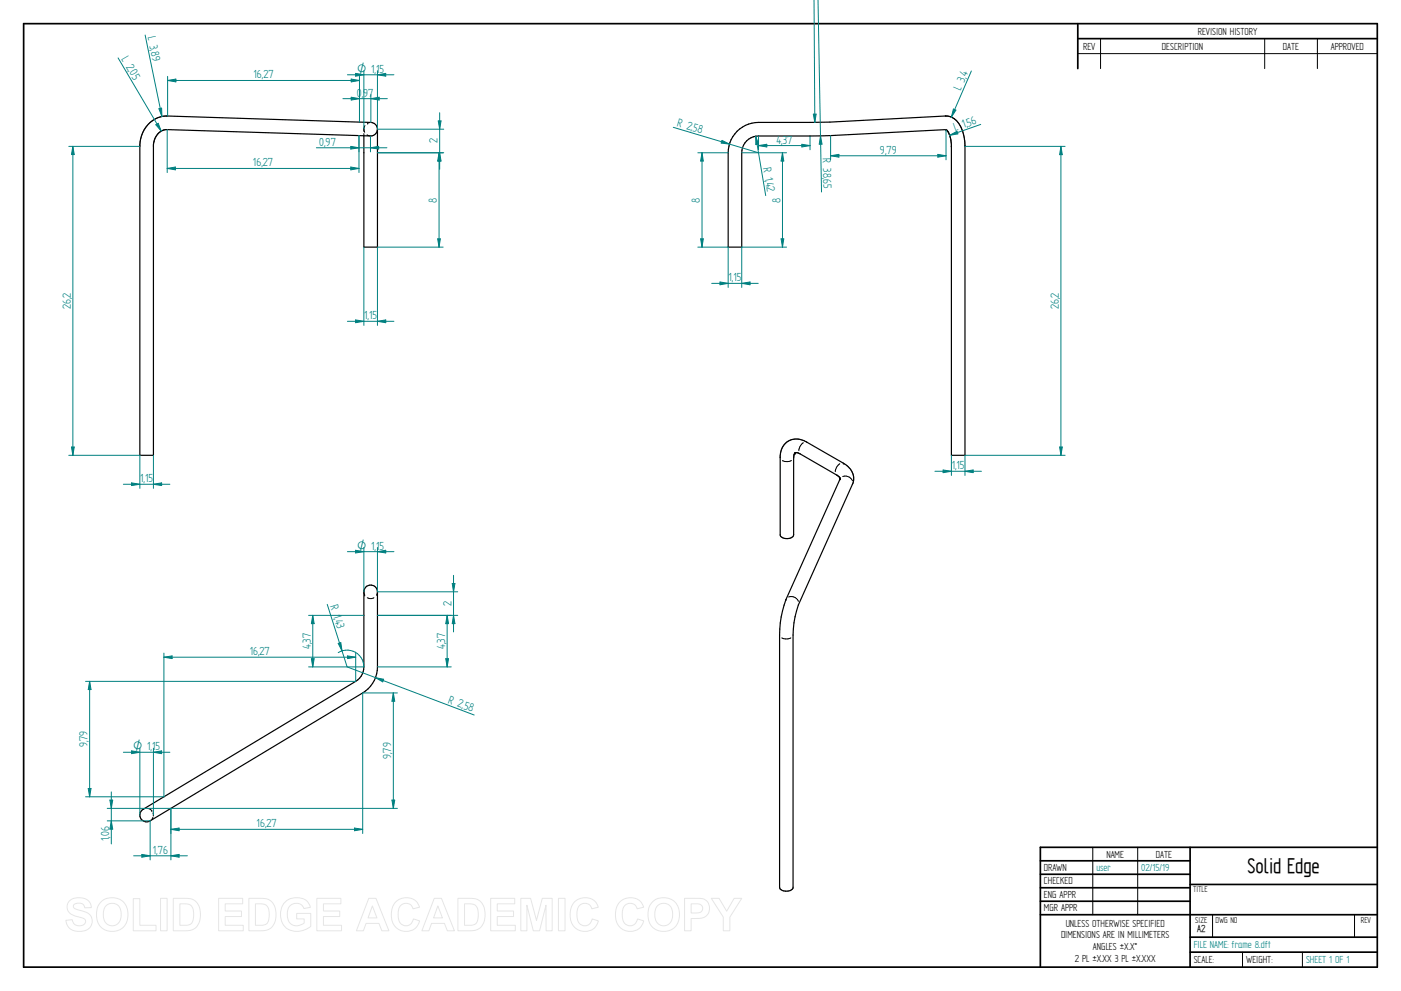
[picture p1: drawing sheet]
<svg xmlns="http://www.w3.org/2000/svg" width="594mm" height="420mm" viewBox="0 0 594 420" stroke-linecap="round" stroke-linejoin="round" font-family="sans-serif">
<g fill="none" stroke="#000" stroke-width=".72">
<path d="M10 10h574v400h-574zM457 10v19.1M457 16.4h127M504.6 359.2v50.8M584 359.2h-142.9v50.8M441.1 365h63.5M441.1 370.7h63.5M441.1 376.4h63.5M504.6 375h79.4M441.1 382.1h63.5M441.1 387.8h142.9M504.6 397.3h79.4"/>
<path d="M504.6 403.7h79.4"/>
</g>
<g fill="none" stroke="#000" stroke-width=".42">
<path d="M466.7 16.4v12.7M536.3 16.4v12.7M558.6 16.4v12.7M457 22.7h127M154.3 54.8v.9M154.3 56.6v1M154.8 53.3l-.5 1.7 .3 1.1M155.7 57.2l1.4 .5M155.9 52.2h.1M157.3 51.9l-1.4 .3M335.6 195.2l-1.6 .5-2.2-.4M340.6 187.7l-1.4 1.7-.5 1.7"/>
<path d="M356.1 196.6l-1.1 1.1-.8 2.3M357.6 196.4h.1M357.4 202a3.4 3.4 0 0 1 4.1 1.8M154.3 250.9l.3 1.4M154.6 252.3h.1M155.7 253.4l1.1 .4 1.8-.4M160.1 250.9l-.4 1.4M333.3 254.2h.1M334.4 253.1a3.2 3.2 0 0 1 4.1 1.8M331.5 270.5l1.6 .4 2.3-.4M61.6 342.8l-.9 .3M62.6 342.7l1.8 1"/>
<path d="M64 347.7l-.3 .3M64.4 343.7h.1M64.8 346.5l-.4 .8M64.9 344.6l.1 1.4M463.4 359.2v28.6M482.4 359.2v28.6M514.2 387.9v9.4M574.4 387.9v9.4M526.9 403.7v6.3M552.3 403.7v6.3"/>
</g>
<path d="M62.8 52.8l.6-.6a10.7 10.7 0 0 1 7.7-3l86.2 2.7a2.88 2.88 0 0 1 2.8 3 2.88 2.88 0 0 1-3 2.8l-86.2-2.8a5.8 5.8 0 0 0-5.4 4.4l-.4 2.1v131.6h-5.8l.1-133a14.1 14.1 0 0 1 3.4-7.2zM160.1 54.8v50h-5.8v-47.2M401.1 54.9l-48.9 2.6-30.6 .2a7.1 7.1 0 0 0-7.1 7.1v40h-5.7v-40a12.9 12.9 0 0 1 12.8-12.9l30.3-.1 48.9-2.6 2.5 .4a11.7 11.7 0 0 1 5.8 10l.1 133.4h-5.8v-131.8l-.8-4.1-1.3-2.1M401.2 55h.1M337.1 192.1l-.6 1.8v32.8a3.1 3.1 0 0 1-4.4 1.4l-1-.6-.3-.8v-33.5a7 7 0 0 1 3.9-6.4 7 7 0 0 1 7.5 .7l15.4 8.9a7.1 7.1 0 0 1 3.8 9l-22.9 51.1a39.7 39.7 0 0 0-2.2 12.7v107a3.1 3.1 0 0 1-4.5 1.4l-.9-.6-.3-.8v-107a42.9 42.9 0 0 1 2.7-15l22.9-51.2M337.2 191.9l2 .5 15.7 9.1 1.3 1.1M356.2 202.6v.1M60.1 343.5l90.7-54.6 1.7-1.4 1.5-2.7 .3-2.1v-31.8a2.88 2.88 0 0 1 2.9-2.8 2.88 2.88 0 0 1 2.9 2.8v31.8a12.7 12.7 0 0 1-6.3 11.1l-90.1 54.2a2.87 2.87 0 0 1-3.8-.6 2.87 2.87 0 0 1 .2-3.9z" fill="none" stroke="#000" stroke-width=".51"/>
<g fill="#000">
<circle cx="401.1" cy="54.9" r=".25"/>
<circle cx="401.3" cy="55" r=".25"/>
<circle cx="403.4" cy="61.9" r=".25"/>
<circle cx="337.1" cy="192.1" r=".25"/>
<circle cx="337.1" cy="192" r=".25"/>
<circle cx="337.2" cy="192" r=".25"/>
<circle cx="356.2" cy="202.8" r=".25"/>
<circle cx="356.2" cy="202.9" r=".25"/>
<circle cx="356.2" cy="202.7" r=".25"/>
<circle cx="356.3" cy="202.9" r=".25"/>
</g>
<path d="M29.2 62.1h30.1M30.9 62.1l.6 3.4h-1.2zM29.2 193h30.1" fill="none" stroke="#008080" stroke-width=".42"/>
<path d="M30.9 62.1l.6 3.4h-1.2z" fill="#008080"/>
<path d="M30.3 189.5h1.2l-.6 3.5z" fill="none" stroke="#008080" stroke-width=".42"/>
<path d="M30.3 189.5h1.2l-.6 3.5z" fill="#008080"/>
<path d="M30.9 62.1v130.9M59.3 193v14.1M65.1 193v14.1M55.8 204.7l3.5 .6-3.5 .6z" fill="none" stroke="#008080" stroke-width=".42"/>
<path d="M55.8 204.7l3.5 .6-3.5 .6z" fill="#008080"/>
<path d="M65.1 205.3l3.4-.6v1.2z" fill="none" stroke="#008080" stroke-width=".42"/>
<path d="M65.1 205.3l3.4-.6v1.2z" fill="#008080"/>
<path d="M154.3 104.8v33.2M160.1 104.8v33.2M150.8 135.6l3.5 .6-3.5 .6zM52.3 205.3h19.7" fill="none" stroke="#008080" stroke-width=".42"/>
<path d="M150.8 135.6l3.5 .6-3.5 .6z" fill="#008080"/>
<path d="M160.1 136.2l3.5-.6v1.2z" fill="none" stroke="#008080" stroke-width=".42"/>
<path d="M160.1 136.2l3.5-.6v1.2z" fill="#008080"/>
<path d="M160.1 64.8h27.8M160.1 104.8h27.8M185.6 101.3h1.1l-.5 3.5zM147.3 136.2h19.7" fill="none" stroke="#008080" stroke-width=".42"/>
<path d="M185.6 101.3h1.1l-.5 3.5z" fill="#008080"/>
<path d="M186.2 64.8l.5 3.5h-1.1z" fill="none" stroke="#008080" stroke-width=".42"/>
<path d="M186.2 64.8l.5 3.5h-1.1z" fill="#008080"/>
<path d="M160.1 54.8h28.1M160.1 64.8h28.1M186.2 64.8v40M186.4 64.8l.6 3.5h-1.2z" fill="none" stroke="#008080" stroke-width=".42"/>
<path d="M186.4 64.8l.6 3.5h-1.2z" fill="#008080"/>
<path d="M185.8 51.3h1.2l-.6 3.5z" fill="none" stroke="#008080" stroke-width=".42"/>
<path d="M185.8 51.3h1.2l-.6 3.5z" fill="#008080"/>
<path d="M154.3 30v24.8M160.1 30v24.8M160.1 31.7l3.5-.6v1.2zM186.4 47.8v24" fill="none" stroke="#008080" stroke-width=".42"/>
<path d="M160.1 31.7l3.5-.6v1.2z" fill="#008080"/>
<path d="M150.8 31.1l3.5 .6-3.5 .6z" fill="none" stroke="#008080" stroke-width=".42"/>
<path d="M150.8 31.1l3.5 .6-3.5 .6z" fill="#008080"/>
<path d="M147.3 31.7h19.7M152.2 57.5v6.9M157.1 57.7v6.7M148.8 62.1l3.4 .6-3.4 .5z" fill="none" stroke="#008080" stroke-width=".42"/>
<path d="M148.8 62.1l3.4 .6-3.4 .5z" fill="#008080"/>
<path d="M157.1 62.7l3.5-.6v1.1z" fill="none" stroke="#008080" stroke-width=".42"/>
<path d="M157.1 62.7l3.5-.6v1.1z" fill="#008080"/>
<path d="M71.1 32.4v16.8M148.9 33.5l3.5 .6-3.5 .6zM152.4 32.4v19.4M134.1 62.7h30" fill="none" stroke="#008080" stroke-width=".42"/>
<path d="M148.9 33.5l3.5 .6-3.5 .6z" fill="#008080"/>
<path d="M71.1 34.1l3.5-.6v1.2z" fill="none" stroke="#008080" stroke-width=".42"/>
<path d="M71.1 34.1l3.5-.6v1.2z" fill="#008080"/>
<path d="M71.1 34.1h81.3M152.4 40.1v11.7M157.3 40.1v11.8M157.3 41.8l3.5-.6v1.2z" fill="none" stroke="#008080" stroke-width=".42"/>
<path d="M157.3 41.8l3.5-.6v1.2z" fill="#008080"/>
<path d="M148.9 41.2l3.5 .6-3.5 .6z" fill="none" stroke="#008080" stroke-width=".42"/>
<path d="M148.9 41.2l3.5 .6-3.5 .6z" fill="#008080"/>
<path d="M70.9 54.9v18.3M145.4 41.8h18.8M152.2 57.5v15.7M70.9 71.4l3.5-.6v1.2z" fill="none" stroke="#008080" stroke-width=".42"/>
<path d="M70.9 71.4l3.5-.6v1.2z" fill="#008080"/>
<path d="M148.8 70.8l3.4 .6-3.4 .6z" fill="none" stroke="#008080" stroke-width=".42"/>
<path d="M148.8 70.8l3.4 .6-3.4 .6z" fill="#008080"/>
<path d="M50.1 24.6l18.3 31M66.1 52.9l1-.6 1.3 3.3zM70.9 71.4h81.3" fill="none" stroke="#008080" stroke-width=".42"/>
<path d="M66.1 52.9l1-.6 1.3 3.3z" fill="#008080"/>
<path d="M61.5 14.9l7.2 34.5M67.4 46.1l1.1-.3 .2 3.6z" fill="none" stroke="#008080" stroke-width=".42"/>
<path d="M67.4 46.1l1.1-.3 .2 3.6z" fill="#008080"/>
<path d="M295.9 64.8h12.9M297.7 64.8l.5 3.5h-1.1zM295.9 104.8h12.9" fill="none" stroke="#008080" stroke-width=".42"/>
<path d="M297.7 64.8l.5 3.5h-1.1z" fill="#008080"/>
<path d="M297.1 101.3h1.1l-.5 3.5z" fill="none" stroke="#008080" stroke-width=".42"/>
<path d="M297.1 101.3h1.1l-.5 3.5z" fill="#008080"/>
<path d="M297.7 64.8v40M314.5 64.8h19M314.5 104.8h19M331.2 101.3h1.2l-.6 3.5z" fill="none" stroke="#008080" stroke-width=".42"/>
<path d="M331.2 101.3h1.2l-.6 3.5z" fill="#008080"/>
<path d="M331.8 64.8l.6 3.5h-1.2z" fill="none" stroke="#008080" stroke-width=".42"/>
<path d="M331.8 64.8l.6 3.5h-1.2z" fill="#008080"/>
<path d="M320.5 57.7l4.2 25.2M320.5 57.7l1.1 3.4-1.1 .2zM331.8 64.8v40" fill="none" stroke="#008080" stroke-width=".42"/>
<path d="M320.5 57.7l1.1 3.4-1.1 .2z" fill="#008080"/>
<path d="M285.5 54l36.1 10.8M306.1 59.5l3.2 1.6-3.5-.4z" fill="none" stroke="#008080" stroke-width=".42"/>
<path d="M306.1 59.5l3.2 1.6-3.5-.4z" fill="#008080"/>
<path d="M321.6 57.7v5.8M343.5 57.7v5.8M321.6 61.7l3.6-.5v1.1z" fill="none" stroke="#008080" stroke-width=".42"/>
<path d="M321.6 61.7l3.6-.5v1.1z" fill="#008080"/>
<path d="M340 61.2l3.5 .5-3.5 .6z" fill="none" stroke="#008080" stroke-width=".42"/>
<path d="M340 61.2l3.5 .5-3.5 .6z" fill="#008080"/>
<path d="M352.2 57.5v10.3M401.1 54.9v12.9M321.6 61.7h21.9M352.2 66l3.5-.6v1.2z" fill="none" stroke="#008080" stroke-width=".42"/>
<path d="M352.2 66l3.5-.6v1.2z" fill="#008080"/>
<path d="M397.7 65.4l3.4 .6-3.4 .6z" fill="none" stroke="#008080" stroke-width=".42"/>
<path d="M397.7 65.4l3.4 .6-3.4 .6z" fill="#008080"/>
<path d="M346.9 0l1.5 81.4M347.9 57.6l.7 3.5h-1.2zM352.2 66h48.9" fill="none" stroke="#008080" stroke-width=".42"/>
<path d="M347.9 57.6l.7 3.5h-1.2z" fill="#008080"/>
<path d="M345.2 0l.3 51.9M344.9 48.4h1.2l-.6 3.5z" fill="none" stroke="#008080" stroke-width=".42"/>
<path d="M344.9 48.4h1.2l-.6 3.5z" fill="#008080"/>
<path d="M411.9 30.1l-8.5 19.6M404.3 46.2l1 .5-1.9 3z" fill="none" stroke="#008080" stroke-width=".42"/>
<path d="M404.3 46.2l1 .5-1.9 3z" fill="#008080"/>
<path d="M402.7 57.4l3.1-1.7 .4 1.1zM415.9 52.7l-13.2 4.7" fill="none" stroke="#008080" stroke-width=".42"/>
<path d="M402.7 57.4l3.1-1.7 .4 1.1z" fill="#008080"/>
<path d="M409.2 62.1h42.4M409.2 193h42.4M449.3 189.5h1.2l-.6 3.5z" fill="none" stroke="#008080" stroke-width=".42"/>
<path d="M449.3 189.5h1.2l-.6 3.5z" fill="#008080"/>
<path d="M449.9 62.1l.6 3.5h-1.2z" fill="none" stroke="#008080" stroke-width=".42"/>
<path d="M449.9 62.1l.6 3.5h-1.2z" fill="#008080"/>
<path d="M449.9 62.1v130.9M305.3 119.5l3.5 .6-3.5 .6zM308.8 104.8v17.1M314.5 104.8v17.1" fill="none" stroke="#008080" stroke-width=".42"/>
<path d="M305.3 119.5l3.5 .6-3.5 .6z" fill="#008080"/>
<path d="M314.5 120.1l3.5-.6v1.2z" fill="none" stroke="#008080" stroke-width=".42"/>
<path d="M314.5 120.1l3.5-.6v1.2z" fill="#008080"/>
<path d="M301.8 120.1h19.7M399.9 199.3l3.5 .5-3.5 .6zM403.4 193v8.6M409.2 193v8.6" fill="none" stroke="#008080" stroke-width=".42"/>
<path d="M399.9 199.3l3.5 .5-3.5 .6z" fill="#008080"/>
<path d="M409.2 199.8l3.5-.5v1.1z" fill="none" stroke="#008080" stroke-width=".42"/>
<path d="M409.2 199.8l3.5-.5v1.1z" fill="#008080"/>
<path d="M396.4 199.8h19.8M59.3 317.2v28.4M65.1 317.2v28.4M65.1 318.9l3.4-.6v1.2z" fill="none" stroke="#008080" stroke-width=".42"/>
<path d="M65.1 318.9l3.4-.6v1.2z" fill="#008080"/>
<path d="M55.8 318.3l3.5 .6-3.5 .6z" fill="none" stroke="#008080" stroke-width=".42"/>
<path d="M55.8 318.3l3.5 .6-3.5 .6z" fill="#008080"/>
<path d="M153.8 293.8v59.6M52.3 318.9h19.7M72.5 342.7v10.7M72.5 351.6l3.4-.5v1.1z" fill="none" stroke="#008080" stroke-width=".42"/>
<path d="M72.5 351.6l3.4-.5v1.1z" fill="#008080"/>
<path d="M150.3 351.1l3.5 .5-3.5 .6z" fill="none" stroke="#008080" stroke-width=".42"/>
<path d="M150.3 351.1l3.5 .5-3.5 .6z" fill="#008080"/>
<path d="M153.8 293.8h14.7M166.2 339.2h1.2l-.6 3.5zM72.5 351.6h81.3M72.5 342.7h96" fill="none" stroke="#008080" stroke-width=".42"/>
<path d="M166.2 339.2h1.2l-.6 3.5z" fill="#008080"/>
<path d="M166.8 293.8l.6 3.5h-1.2z" fill="none" stroke="#008080" stroke-width=".42"/>
<path d="M166.8 293.8l.6 3.5h-1.2z" fill="#008080"/>
<path d="M69.5 276.9v60.9M147.4 278.1l3.4 .5-3.4 .6zM150.8 276.9v12M166.8 293.8v48.9" fill="none" stroke="#008080" stroke-width=".42"/>
<path d="M147.4 278.1l3.4 .5-3.4 .6z" fill="#008080"/>
<path d="M69.5 278.6l3.5-.5v1.1z" fill="none" stroke="#008080" stroke-width=".42"/>
<path d="M69.5 278.6l3.5-.5v1.1z" fill="#008080"/>
<path d="M69.5 278.6h81.3M36.3 288.9h114.5M38 288.9l.6 3.5h-1.2zM36.3 337.8h33.2" fill="none" stroke="#008080" stroke-width=".42"/>
<path d="M38 288.9l.6 3.5h-1.2z" fill="#008080"/>
<path d="M37.4 334.3h1.2l-.6 3.5z" fill="none" stroke="#008080" stroke-width=".42"/>
<path d="M37.4 334.3h1.2l-.6 3.5z" fill="#008080"/>
<path d="M38 288.9v48.9M63.7 348v16.6M72.5 342.7v21.9M60.1 362.2l3.6 .6-3.6 .6z" fill="none" stroke="#008080" stroke-width=".42"/>
<path d="M60.1 362.2l3.6 .6-3.6 .6z" fill="#008080"/>
<path d="M72.5 362.8l3.4-.6v1.2z" fill="none" stroke="#008080" stroke-width=".42"/>
<path d="M72.5 362.8l3.4-.6v1.2z" fill="#008080"/>
<path d="M45.5 348h18.2M45.5 342.7h27M47.2 348l.6 3.5h-1.2zM56.7 362.8h22.8" fill="none" stroke="#008080" stroke-width=".42"/>
<path d="M47.2 348l.6 3.5h-1.2z" fill="#008080"/>
<path d="M46.6 339.2h1.2l-.6 3.5z" fill="none" stroke="#008080" stroke-width=".42"/>
<path d="M46.6 339.2h1.2l-.6 3.5z" fill="#008080"/>
<path d="M147.2 282.7l53.9 20.4M159.2 287.3l3.5 .7-.4 1.1zM47.2 335.7v22.1" fill="none" stroke="#008080" stroke-width=".42"/>
<path d="M159.2 287.3l3.5 .7-.4 1.1z" fill="#008080"/>
<path d="M138.8 256.2l8.4 26.5M143.4 276.7a7.1 7.1 0 0 1 10.9 6M143.4 272.8l1.1-.3 .5 3.5z" fill="none" stroke="#008080" stroke-width=".42"/>
<path d="M143.4 272.8l1.1-.3 .5 3.5z" fill="#008080"/>
<path d="M160.1 260.9h31.2M189 279.3h1.2l-.6 3.4zM160.1 282.7h31.2" fill="none" stroke="#008080" stroke-width=".42"/>
<path d="M189 279.3h1.2l-.6 3.4z" fill="#008080"/>
<path d="M189.6 260.9l.6 3.5h-1.2z" fill="none" stroke="#008080" stroke-width=".42"/>
<path d="M189.6 260.9l.6 3.5h-1.2z" fill="#008080"/>
<path d="M130.8 260.9h23.5M132.6 260.9l.6 3.5h-1.2zM189.6 260.9v21.8M130.8 282.7h23.5" fill="none" stroke="#008080" stroke-width=".42"/>
<path d="M132.6 260.9l.6 3.5h-1.2z" fill="#008080"/>
<path d="M132 279.3h1.2l-.6 3.4z" fill="none" stroke="#008080" stroke-width=".42"/>
<path d="M132 279.3h1.2l-.6 3.4z" fill="#008080"/>
<path d="M160.1 250.9h34M132.6 260.9v21.8M160.1 260.9h34M192.3 260.9l.6 3.5h-1.1z" fill="none" stroke="#008080" stroke-width=".42"/>
<path d="M192.3 260.9l.6 3.5h-1.1z" fill="#008080"/>
<path d="M191.8 247.4h1.1l-.6 3.5z" fill="none" stroke="#008080" stroke-width=".42"/>
<path d="M191.8 247.4h1.1l-.6 3.5z" fill="#008080"/>
<path d="M154.3 232.1v18.8M160.1 232.1v18.8M160.1 233.9l3.5-.6v1.1zM192.3 243.9v24" fill="none" stroke="#008080" stroke-width=".42"/>
<path d="M160.1 233.9l3.5-.6v1.1z" fill="#008080"/>
<path d="M150.8 233.3l3.5 .6-3.5 .5z" fill="none" stroke="#008080" stroke-width=".42"/>
<path d="M150.8 233.3l3.5 .6-3.5 .5z" fill="#008080"/>
<path d="M147.3 233.9h19.7" fill="none" stroke="#008080" stroke-width=".42"/>
<g fill="none" stroke="#e6e6e6" stroke-width=".42">
<path d="M29.6 381.8a6.5 6.5 0 0 1 8.5 .8l.6 2.2-2.8 .1a2.7 2.7 0 0 0-2.1-2 2.7 2.7 0 0 0-2.7 1.1 1.87 1.87 0 0 0 2.2 1.8l1.4 .4a4.4 4.4 0 0 1 4 6.2 6.4 6.4 0 0 1-9.1 1.3l-1.2-1.8-.5-1.7 2.7-.3a2.94 2.94 0 0 0 2.6 2.6 2.94 2.94 0 0 0 3.1-1.9 2.67 2.67 0 0 0-2.9-1.8 4.9 4.9 0 0 1-5-4.3l.4-1.6zM42.8 382.4a6.9 6.9 0 0 1 8.3-.8 6.9 6.9 0 0 1 3 7.7 6.7 6.7 0 0 1-8 5.5 6.7 6.7 0 0 1-5.1-8.3 6.1 6.1 0 0 1 1.8-4.1zM44.8 384.2a3.9 3.9 0 0 1 4.6-.8 3.9 3.9 0 0 1 2 4.3 3.8 3.8 0 0 1-1.9 4.3 3.8 3.8 0 0 1-4.6-.7 6.6 6.6 0 0 1-.1-7.1zM56.5 381h2.8v11.3h6.9v2.3h-9.7zM68.1 380.9h2.8v13.7h-2.8zM73.5 380.9h5a5.9 5.9 0 0 1 6.5 7 5.9 5.9 0 0 1-6.3 6.7h-5.2zM76.3 383.2h1.8a3.4 3.4 0 0 1 4 3.9v1.2a3.2 3.2 0 0 1-3.8 4h-2zM92.7 380.9h10.2v2.3h-7.4v3h6.9v2.4h-6.9v3.7h7.7v2.3h-10.5zM105.5 380.9h5.1a5.9 5.9 0 0 1 6.4 7 5.9 5.9 0 0 1-6.3 6.7h-5.2zM108.3 383.2h1.9a3.4 3.4 0 0 1 4 3.9v1.2a3.2 3.2 0 0 1-3.8 4h-2.1zM120.9 382.4a7.3 7.3 0 0 1 9.7 .1l1 2.2-2.7 .5a3.7 3.7 0 0 0-4.6-2 3.7 3.7 0 0 0-2.5 4.4 4.2 4.2 0 0 0 2.2 4.5 4.2 4.2 0 0 0 5-.8v-1.7h-3.2v-2.3h6v5.4a8.1 8.1 0 0 1-11.8-.8 8.3 8.3 0 0 1 .9-9.5zM134.4 380.9h10.2v2.3h-7.4v3h6.9v2.4h-6.9v3.7h7.6v2.3h-10.4z"/>
<path d="M156.4 380.9h3l5.5 13.7h-3l-1.2-3.1h-5.5l-1.1 3.1h-3zM157.9 384.1l1.9 5.1h-3.7zM167.7 382.5a6 6 0 0 1 10.2 2.1l-2.8 .7a3.2 3.2 0 0 0-3.9-2.2 3.2 3.2 0 0 0-2.4 3.8 4.6 4.6 0 0 0 2.5 5.5 3.2 3.2 0 0 0 4-2.8l2.6 .8a6.1 6.1 0 0 1-7.2 4.3 6.1 6.1 0 0 1-4.8-6.8 7.7 7.7 0 0 1 1.8-5.4zM184.1 380.9h3.1l5.5 13.7h-3l-1.2-3.1h-5.5l-1.1 3.1h-3zM185.7 384.1l1.9 5.1h-3.8zM194.2 380.9h5a5.9 5.9 0 0 1 6.5 7 5.9 5.9 0 0 1-6.3 6.7h-5.2zM197 383.2h1.8a3.4 3.4 0 0 1 4 3.9v1.2a3.2 3.2 0 0 1-3.8 4h-2zM208.1 380.9h10.2v2.3h-7.4v3h6.9v2.4h-6.9v3.7h7.6v2.3h-10.4zM220.8 380.9h4.2l2.5 9.3 2.4-9.3h4.2v13.7h-2.5l-.1-10.8-2.7 10.8h-2.7l-2.7-10.8v10.8h-2.6zM236.8 380.9h2.8v13.7h-2.8zM243.5 382.5a6 6 0 0 1 10.2 2.1l-2.8 .7a3.2 3.2 0 0 0-3.8-2.2 3.2 3.2 0 0 0-2.4 3.8 4.6 4.6 0 0 0 2.4 5.5 3.2 3.2 0 0 0 4-2.8l2.6 .8a6.1 6.1 0 0 1-7.2 4.3 6.1 6.1 0 0 1-4.7-6.8 7.7 7.7 0 0 1 1.7-5.4zM262.7 382.5a6 6 0 0 1 10.2 2.1l-2.7 .7a3.2 3.2 0 0 0-3.9-2.2 3.2 3.2 0 0 0-2.4 3.8 4.6 4.6 0 0 0 2.4 5.5 3.2 3.2 0 0 0 4-2.8l2.7 .8a6.1 6.1 0 0 1-7.2 4.3 6.1 6.1 0 0 1-4.8-6.8 7.7 7.7 0 0 1 1.7-5.4z"/>
<path d="M276.7 382.4a6.9 6.9 0 0 1 8.3-.8 6.9 6.9 0 0 1 3 7.7 6.7 6.7 0 0 1-8.1 5.5 6.7 6.7 0 0 1-5.1-8.3 6.1 6.1 0 0 1 1.9-4.1zM278.7 384.2a3.9 3.9 0 0 1 4.6-.8 3.9 3.9 0 0 1 1.9 4.3 3.8 3.8 0 0 1-1.8 4.3 3.8 3.8 0 0 1-4.7-.7 6.6 6.6 0 0 1 0-7.1zM290.3 380.9h5.2a4.4 4.4 0 0 1 5.4 4.3 4.4 4.4 0 0 1-5.4 4.2h-2.4v5.2h-2.8zM293.1 383.2h1.8a2.1 2.1 0 0 1 2.6 .6 2.1 2.1 0 0 1 0 2.6 3.4 3.4 0 0 1-2.9 .7h-1.5zM301.6 380.9h3.3l3.2 5.4 3.2-5.4h3.2l-5 7.9v5.8h-2.8v-5.8z"/>
</g>
<text font-size="10.1" x="529" y="370.2">Solid Edge</text>
<g font-size="5.6" fill="#008080">
<text x="62.6" y="15.9" transform="rotate(78 62.6 15.9)">L 3,</text>
<text x="63.9" y="21.9" transform="rotate(78 63.9 21.9)">89</text>
<text x="51.4" y="25.1" transform="rotate(59 51.4 25.1)">L 2,</text>
<text x="54.7" y="30.7" transform="rotate(59 54.7 30.7)">05</text>
<text x="107.4" y="33.3">16,27</text>
<text x="157.4" y="30.8">1,15</text>
<text x="409.8" y="32.8" transform="rotate(-67 409.8 32.8)">4</text>
<text x="151.3" y="41">0,97</text>
<text x="407.3" y="38.4" transform="rotate(-67 407.3 38.4)">L 3,</text>
<text x="286.9" y="53.5" transform="rotate(17 286.9 53.5)">R 2,</text>
<text x="410.5" y="53.7" transform="rotate(-19 410.5 53.7)">56</text>
<text x="293.6" y="55.5" transform="rotate(17 293.6 55.5)">58</text>
<text x="405.1" y="55.6" transform="rotate(-19 405.1 55.6)">L 1,</text>
<text x="135.4" y="61.8">0,97</text>
<text x="185.5" y="60.8" transform="rotate(-90 185.5 60.8)">2</text>
<text x="329.2" y="60.9">4,37</text>
<text x="373.1" y="65.2">9,79</text>
<text x="107.3" y="70.5">16,27</text>
<text x="323.6" y="71.2" transform="rotate(80 323.6 71.2)">R 1,</text>
<text x="348.9" y="67.2" transform="rotate(89 348.9 67.2)">R 38,</text>
<text x="324.6" y="77.4" transform="rotate(80 324.6 77.4)">42</text>
<text x="349.1" y="76" transform="rotate(89 349.1 76)">65</text>
<text x="185.3" y="85.9" transform="rotate(-90 185.3 85.9)">8</text>
<text x="296.8" y="85.9" transform="rotate(-90 296.8 85.9)">8</text>
<text x="330.9" y="85.9" transform="rotate(-90 330.9 85.9)">8</text>
<text x="308.9" y="119.3">1,15</text>
<text x="30" y="131.1" transform="rotate(-90 30 131.1)">26,2</text>
<text x="449" y="131.1" transform="rotate(-90 449 131.1)">26,2</text>
<text x="154.4" y="135.3">1,15</text>
<text x="403.6" y="199">1,15</text>
<text x="59.4" y="204.4">1,15</text>
<text x="157.4" y="233">1,15</text>
<text x="140" y="257.1" transform="rotate(72 140 257.1)">R 1,</text>
<text x="191.5" y="257" transform="rotate(-90 191.5 257)">2</text>
<text x="141.9" y="263.1" transform="rotate(72 141.9 263.1)">43</text>
<text x="131.7" y="275.2" transform="rotate(-90 131.7 275.2)">4,37</text>
<text x="188.7" y="275.2" transform="rotate(-90 188.7 275.2)">4,37</text>
<text x="105.9" y="277.8">16,27</text>
<text x="189.8" y="297.9" transform="rotate(21 189.8 297.9)">R 2,</text>
<text x="196.3" y="300.4" transform="rotate(21 196.3 300.4)">58</text>
<text x="37.1" y="316.9" transform="rotate(-90 37.1 316.9)">9,79</text>
<text x="62.4" y="318.1">1,15</text>
<text x="165.9" y="321.9" transform="rotate(-90 165.9 321.9)">9,79</text>
<text x="108.8" y="350.8">16,27</text>
<text x="46.3" y="356.6" transform="rotate(-90 46.3 356.6)">1,06</text>
<text x="64.8" y="362">1,76</text>
</g>
<g font-size="5.4" fill="#008080">
<text x="151.4" y="30.8">O</text>
<text x="151.4" y="233">O</text>
<text x="56.4" y="318.1">O</text>
</g>
<g font-size="4.9">
<text x="507.9" y="14.7">REVISION HISTORY</text>
<text x="459.3" y="21">REV</text>
<text x="492.7" y="21">DESCRIPTION</text>
<text x="544" y="21">DATE</text>
<text x="564.3" y="21">APPROVED</text>
<text x="469.1" y="363.6">NAME</text>
<text x="490.1" y="363.6">DATE</text>
<text x="442.7" y="369.3">DRAWN</text>
<text x="442.7" y="375">CHECKED</text>
<text x="442.7" y="380.7">ENG APPR</text>
<text x="442.7" y="386.4">MGR APPR</text>
<text x="451.9" y="392.9">UNLESS OTHERWISE SPECIFIED</text>
<text x="449.9" y="397.9">DIMENSIONS ARE IN MILLIMETERS</text>
<text x="455.7" y="407.8">2 PL ±X.XX 3 PL ±X.XXX</text>
<text x="463.5" y="402.9">ANGLES ±X.X°</text>
<text x="506.2" y="408.3">SCALE:</text>
<text x="528.4" y="408.3">WEIGHT:</text>
</g>
<g font-size="4.9" fill="#008080">
<text x="464.9" y="369.3">user</text>
<text x="483.9" y="369.3">02/15/19</text>
<text x="506.2" y="402">FILE NAME: frame 8.dft</text>
<text x="553.8" y="408.4">SHEET 1 OF 1</text>
</g>
<text font-size="4.8" x="507.7" y="395.3">A2</text>
<g font-size="4.1">
<text x="505.9" y="378.3">TITLE</text>
<text x="506.9" y="391.1">SIZE</text>
<text x="515.4" y="391.1">DWG NO</text>
<text x="577" y="391.1">REV</text>
</g>
</svg>
